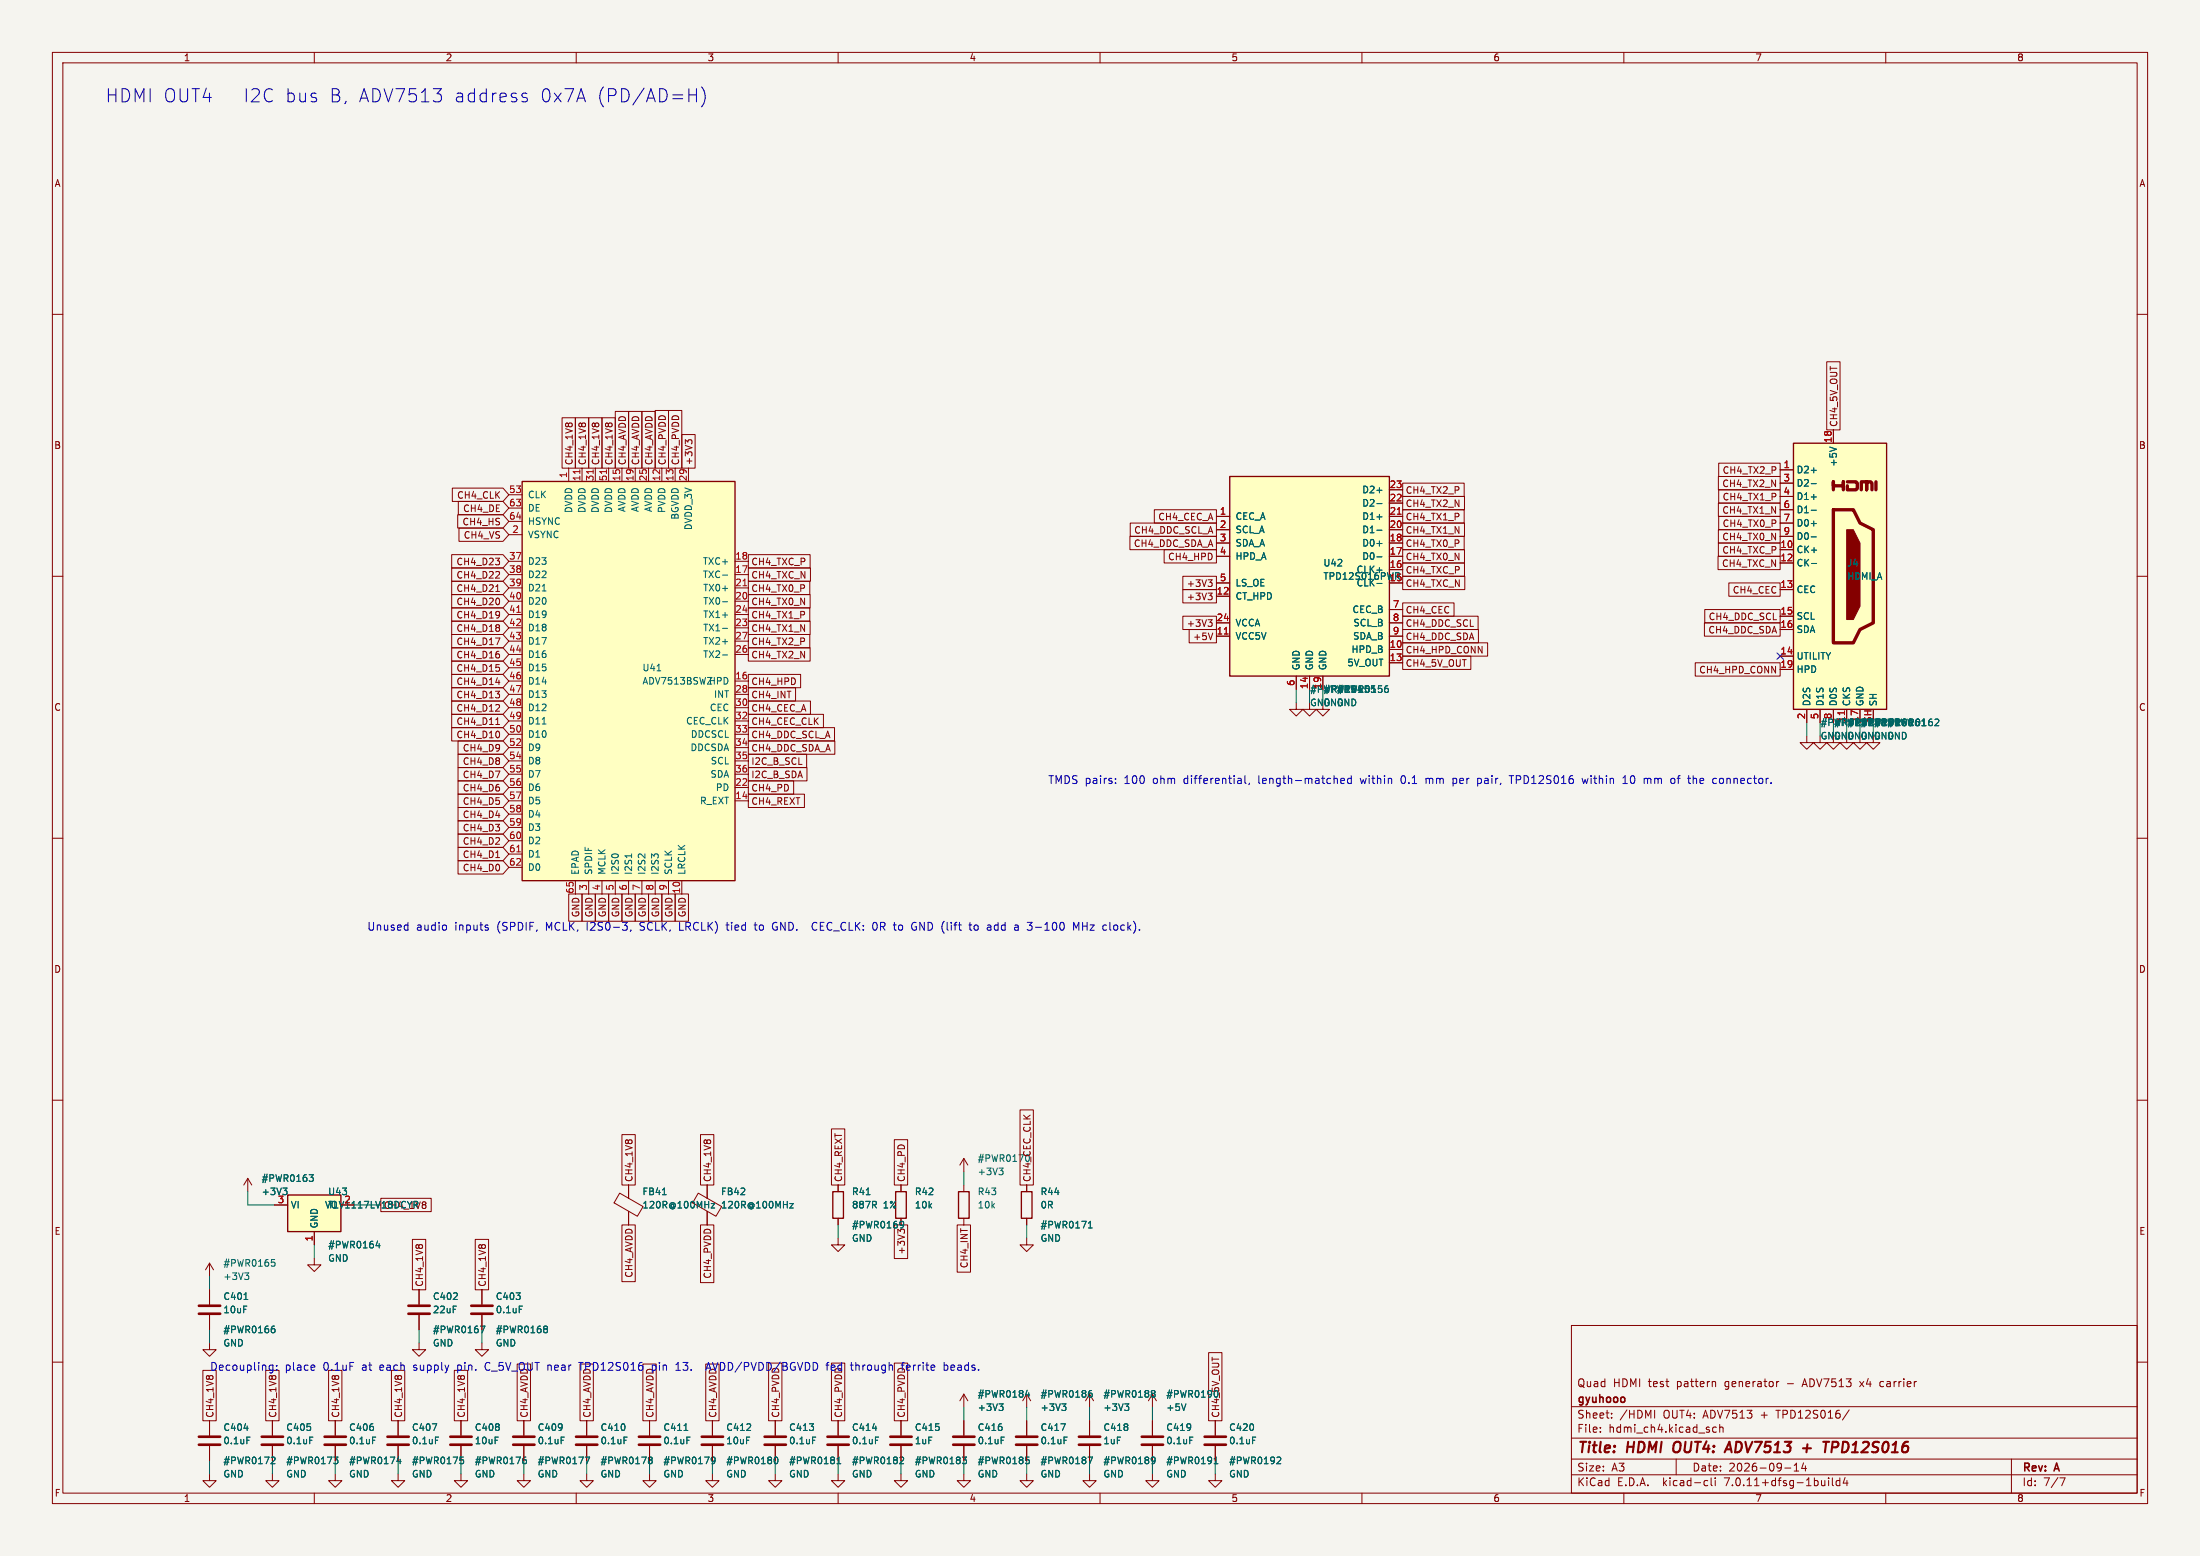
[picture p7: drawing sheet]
<svg xmlns="http://www.w3.org/2000/svg" width="420mm" height="297mm" viewBox="0 0 420 297" stroke-linecap="round" stroke-linejoin="round" font-family="sans-serif">
<path d="M0 0h420v297h-420z" fill="#f5f4ef" stroke="#f5f4ef" stroke-width=".19"/>
<g fill="none" stroke="#840000" stroke-width=".19">
<path d="M10 10h400v277h-400zM12 12h396v273h-396zM60 10v2M110 10v2M160 10v2M210 10v2M260 10v2M310 10v2M360 10v2M10 60h2M408 60h2M107.3 79.7h2.5v9.7h-2.5z"/>
<path d="M109.8 79.7h2.6v9.7h-2.6zM112.4 79.7h2.5v9.7h-2.5zM114.9 79.7h2.6v9.7h-2.6zM117.5 78.5h2.5v10.9h-2.5zM120 78.5h2.5v10.9h-2.5zM122.5 78.5h2.6v10.9h-2.6zM125.1 78.3h2.5v11.1h-2.5zM127.6 78.3h2.6v11.1h-2.6zM348.7 69.1h2.6v13h-2.6zM86.3 93.2h9.7l1.1 1.2-1.1 1.3h-9.7zM87.4 98.2h8.6l1.1 1.3-1.1 1.3h-8.6zM87.5 95.7h8.5l1.1 1.3-1.1 1.3h-8.5z"/>
<path d="M97.1 94.4h2.6M97.1 97h2.6M97.1 99.5h2.6M108.6 89.4v2.5M111.1 89.4v2.5M113.7 89.4v2.5M116.2 89.4v2.5M118.7 89.4v2.5M121.3 89.4v2.5M123.8 89.4v2.5M126.4 89.4v2.5M128.9 89.4v2.5"/>
<path d="M130.2 82.9h2.5v6.5h-2.5zM131.3 84.4l-.5-.5v.8M131.3 84.2l.3-.3h.3l.2 .3M131.4 89.4v2.5M215.8 99.8h16.4v2.6h-16.4zM220.4 97.3h11.8v2.5h-11.8zM232.2 98.6h2.6M265.2 98.6h2.6M265.2 96h2.6M265.2 93.5h2.6M267.8 92.2h11.7v2.6h-11.7zM267.8 94.8h11.8v2.5h-11.8z"/>
<path d="M267.8 97.3h11.7v2.5h-11.7zM267.8 99.8h11.8v2.6h-11.8zM328 90.9h11.8v2.6h-11.8zM328 96h11.8v2.6h-11.8zM328.1 93.5h11.7v2.5h-11.7zM328.1 98.6h11.7v2.5h-11.7zM328.1 88.4h11.7v2.6h-11.7zM339.8 89.7h2.6M339.8 92.2h2.6M339.8 94.8h2.6M339.8 97.3h2.6M339.8 99.8h2.6"/>
<path d="M350 82.1v2.5M10 110h2M86.2 118.6h9.8l1.1 1.2-1.1 1.3h-9.8zM86.2 116h9.8l1.1 1.3-1.1 1.3h-9.8zM86.2 105.9h9.8l1.1 1.2-1.1 1.3h-9.8zM86.2 108.4h9.8l1.1 1.3-1.1 1.3h-9.8zM86.2 110.9h9.8l1.1 1.3-1.1 1.3h-9.8zM86.2 113.5h9.8l1.1 1.3-1.1 1.2h-9.8zM87.6 100.8h8.4l1.1 1.3-1.1 1.2h-8.4zM94.6 106.5h.8l-.5 .5M94.6 110.4h.8M94.6 112.9h.8"/>
<path d="M95.3 107.1v.6M95.3 109.2v.4M95.3 114.4v.8M95.3 116.8v.9M95.3 119.4v.3M95.3 119.9v.5M95.4 117.2l-.1 .2M97.1 109.7h2.6M97.1 107.1h2.6M97.1 102.1h2.6M97.1 114.8h2.6M97.1 112.2h2.6"/>
<path d="M97.1 119.8h2.6M97.1 117.3h2.6M140.3 109.7h2.6M140.3 107.1h2.6M140.3 114.8h2.6M140.3 112.2h2.6M140.3 119.8h2.6M140.3 117.3h2.6M142.9 105.9h11.8v2.5h-11.8zM142.9 108.4h11.8v2.6h-11.8zM142.9 110.9h11.7v2.6h-11.7zM142.9 113.5h11.8v2.5h-11.8z"/>
<path d="M142.9 116h11.7v2.6h-11.7zM142.9 118.6h11.8v2.5h-11.8zM215.7 102.4h16.5v2.5h-16.5zM222.2 104.9h10v2.6h-10zM225.8 112.5h6.4v2.6h-6.4zM225.8 110h6.4v2.5h-6.4zM225.8 117.6h6.4v2.6h-6.4zM230.6 113.2h.8l-.4 .5M230.6 110.7h.8l-.4 .5M230.6 118.3h.8l-.4 .5M231.2 113.7l.2 .2v.3l-.2 .3M231.2 111.2l.2 .2v.3l-.2 .2"/>
<path d="M231.2 118.8l.2 .2v.3l-.2 .3M232.2 113.8h2.6M232.2 111.3h2.6M232.2 106.2h2.6M232.2 103.7h2.6M232.2 101.1h2.6M232.2 118.9h2.6M265.2 111.3h2.6M265.2 108.7h2.6M265.2 106.2h2.6M265.2 103.7h2.6M265.2 101.1h2.6"/>
<path d="M265.2 118.9h2.6M265.2 116.4h2.6M267.8 102.4h11.7v2.5h-11.7zM267.8 115.1h9.8v2.5h-9.8zM267.8 117.6h14.4v2.6h-14.4zM267.8 104.9h11.8v2.6h-11.8zM267.8 107.5h11.8v2.5h-11.8zM267.8 110h11.8v2.5h-11.8zM325.4 118.9h14.4v2.5h-14.4zM325.4 116.3h14.4v2.6h-14.4zM328 106.2h11.8v2.5h-11.8zM328 101.1h11.8v2.6h-11.8z"/>
<path d="M328 103.6h11.8v2.6h-11.8zM330 111.3h9.8v2.5h-9.8zM339.8 104.9h2.6M339.8 107.5h2.6M339.8 112.5h2.6M339.8 117.6h2.6M339.8 102.4h2.6M408 110h2M86.2 133.8h9.8l1.1 1.3-1.1 1.3h-9.8zM86.2 121.1h9.8l1.1 1.3-1.1 1.3h-9.8zM86.2 131.3h9.8l1.1 1.2-1.1 1.3h-9.8zM86.2 128.7h9.8l1.1 1.3-1.1 1.3h-9.8z"/>
<path d="M86.2 138.9h9.8l1.1 1.3-1.1 1.2h-9.8zM86.2 126.2h9.8l1.1 1.3-1.1 1.2h-9.8zM86.2 136.3h9.8l1.1 1.3-1.1 1.3h-9.8zM86.2 123.6h9.8l1.1 1.3-1.1 1.3h-9.8zM94.6 135.8h.8M94.6 121.8h.8l-.5 1.3M94.6 131.9h.8l-.5 .5M94.6 130.2h.8M94.6 138.3h.8M95.3 134.6v.4M95.3 124.9v.6M95.3 127.5v.5"/>
<path d="M95.3 132.5v.6M95.3 139.8v.8M97.1 130h2.6M97.1 124.9h2.6M97.1 122.4h2.6M97.1 132.5h2.6M97.1 135.1h2.6M97.1 137.6h2.6M97.1 127.5h2.6M140.3 130h2.6M140.3 124.9h2.6M140.3 122.4h2.6"/>
<path d="M140.3 132.5h2.6M140.3 135.1h2.6M140.3 137.6h2.6M142.9 121.1h11.7v2.6h-11.7zM142.9 123.6h11.8v2.6h-11.8zM142.9 128.7h9.9v2.6h-9.9zM142.9 131.3h9v2.5h-9zM142.9 133.8h11.8v2.6h-11.8zM142.9 136.3h14.3v2.6h-14.3zM142.9 138.9h16.4v2.5h-16.4zM227 120.2h5.2v2.5h-5.2zM231.5 120.8l-.4 1.3"/>
<path d="M232.2 121.4h2.6M247.5 134.1v1.3h1.2l-1.2 1.3-1.3-1.3h1.3M247.5 129.1v2.5M250 134.1v1.3h1.3l-1.3 1.3-1.3-1.3h1.3M250 129.1v2.5M252.5 134.1v1.3h1.3l-1.3 1.3-1.2-1.3h1.2M252.5 129.1v2.5M265.2 124h2.6M265.2 121.4h2.6M265.2 126.5h2.6M267.8 120.2h14.4v2.5h-14.4zM267.8 122.7h16.2v2.5h-16.2z"/>
<path d="M267.8 125.2h13v2.6h-13zM323.6 126.5h16.2v2.6h-16.2zM339.8 125.2h2.6M339.8 120.2h2.6M339.8 127.8h2.6M344.9 135.4v2.5M347.5 135.4v2.5M350 135.4v2.5M352.5 135.4v2.5M355.1 135.4v2.5M10 160h2M87.4 141.4h8.6l1.1 1.3-1.1 1.3h-8.6z"/>
<path d="M87.4 144h8.6l1.1 1.2-1.1 1.3h-8.6zM87.4 146.5h8.6l1.1 1.3-1.1 1.3h-8.6zM87.4 149h8.6l1.1 1.3-1.1 1.3h-8.6zM87.4 151.6h8.6l1.1 1.3-1.1 1.2h-8.6zM87.4 154.1h8.6l1.1 1.3-1.1 1.3h-8.6zM87.4 156.7h8.6l1.1 1.2-1.1 1.3h-8.6zM87.4 159.2h8.6l1.1 1.3-1.1 1.3h-8.6zM97.1 152.9h2.6M97.1 150.3h2.6M97.1 140.2h2.6M97.1 142.7h2.6M97.1 145.2h2.6"/>
<path d="M97.1 147.8h2.6M97.1 155.4h2.6M97.1 157.9h2.6M140.3 152.9h2.6M140.3 150.3h2.6M140.3 140.2h2.6M140.3 142.7h2.6M140.3 145.2h2.6M140.3 147.8h2.6M142.9 141.4h16.5v2.6h-16.5zM142.9 144h11.1v2.5h-11.1zM142.9 146.5h11.2v2.6h-11.2z"/>
<path d="M142.9 149h8.6v2.6h-8.6zM142.9 151.6h10.7v2.5h-10.7zM344.9 140.5v1.3h1.3l-1.3 1.2-1.3-1.2h1.3M347.5 140.5v1.3h1.2l-1.2 1.2-1.3-1.2h1.3M350 140.5v1.3h1.3l-1.3 1.2-1.3-1.2h1.3M352.5 140.5v1.3h1.3l-1.3 1.2-1.2-1.2h1.2M355.1 140.5v1.3h1.2l-1.2 1.2-1.3-1.2h1.3M357.6 140.5v1.3h1.3l-1.3 1.2-1.3-1.2h1.3M408 160h2M87.4 161.7h8.6l1.1 1.3-1.1 1.3h-8.6zM87.4 164.3h8.6l1.1 1.3-1.1 1.2h-8.6zM94.6 163.7h.8"/>
<path d="M97.1 160.5h2.6M97.1 163h2.6M97.1 165.6h2.6M108.6 170.6h2.5v5.2h-2.5zM109.8 168.1v2.5M111.1 170.6h2.6v5.2h-2.6zM112.4 168.1v2.5M113.6 170.6h2.6v5.2h-2.6zM114.9 168.1v2.5M116.2 170.6h2.5v5.2h-2.5zM117.5 168.1v2.5M118.7 170.6h2.6v5.2h-2.6z"/>
<path d="M120 168.1v2.5M121.3 170.6h2.5v5.2h-2.5zM122.5 168.1v2.5M123.8 170.6h2.6v5.2h-2.6zM125.1 168.1v2.5M126.3 170.6h2.6v5.2h-2.6zM127.6 168.1v2.5M128.9 170.6h2.5v5.2h-2.5zM130.2 168.1v2.5M10 210h2M118.7 216.6h2.6v9.6h-2.6zM133.7 216.6h2.6v9.6h-2.6z"/>
<path d="M158.7 215.5h2.6v10.7h-2.6zM170.7 217.5h2.6v8.7h-2.6zM194.7 211.9h2.6v14.3h-2.6zM408 210h2M47.3 224.9l-.8 1.3M47.3 224.9v2.6M47.3 224.9l.8 1.3M52.4 230h2.5M60 235.1v2.5M72.7 228.7h9.6v2.6h-9.6zM78.7 236.6h2.6v9.6h-2.6zM90.7 236.6h2.6v9.6h-2.6z"/>
<path d="M118.3 227.7l4.5 2.6-1.1 1.9-4.5-2.6zM118.7 233.8h2.6v10.8h-2.6zM120 226.2v2.5M120 231.2v2.6M133.3 227.7l4.5 2.6-1.1 1.9-4.5-2.6zM133.7 233.8h2.6v11h-2.6zM135 226.2v2.5M135 231.3v2.5M160 236.4v1.2h1.3l-1.3 1.3-1.3-1.3h1.3M160 226.2v1.3M160 232.5v1.3M170.7 233.8h2.6v6.4h-2.6z"/>
<path d="M171.4 234.6v.8M172 226.2v1.3M172 232.5v1.3M172.1 234.6h.3l.3 .3M182.7 233.8h2.6v9h-2.6zM184 221.1v2.6M184 226.2v1.3M184 232.5v1.3M184 221.1l-.8 1.3M184 221.1l.8 1.3M196 236.4v1.2h1.3l-1.3 1.3-1.3-1.3h1.3M196 226.2v1.3"/>
<path d="M196 232.5v1.3M10 260h2M40 256.4v1.2h1.3l-1.3 1.3-1.3-1.3h1.3M40 241.1v2.6M40 246.2v2.8M40 251v2.8M40 241.1l-.8 1.3M40 241.1l.8 1.3M60 240.2v1.2h1.3l-1.3 1.3-1.3-1.3h1.3M80 256.4v1.2h1.3l-1.3 1.3-1.3-1.3h1.3M80 246.2v2.8M80 251v2.8"/>
<path d="M92 256.4v1.2h1.3l-1.3 1.3-1.3-1.3h1.3M92 246.2v2.8M92 251v2.8M230.7 258.2h2.6v13h-2.6zM300 253h108v32h-108zM408 260h2M38.7 261.6h2.6v9.6h-2.6zM40 271.2v2.8M40 276v2.8M50.7 261.6h2.6v9.6h-2.6zM52 271.2v2.8M52 276v2.8"/>
<path d="M62.7 261.6h2.6v9.6h-2.6zM64 271.2v2.8M64 276v2.8M74.7 261.6h2.6v9.6h-2.6zM76 271.2v2.8M76 276v2.8M86.7 261.6h2.6v9.6h-2.6zM88 271.2v2.8M88 276v2.8M98.7 260.4h2.6v10.8h-2.6zM100 271.2v2.8M100 276v2.8"/>
<path d="M110.7 260.4h2.6v10.8h-2.6zM112 271.2v2.8M112 276v2.8M122.7 260.4h2.6v10.8h-2.6zM124 271.2v2.8M124 276v2.8M134.7 260.4h2.6v10.8h-2.6zM136 271.2v2.8M136 276v2.8M146.7 260.2h2.6v11h-2.6zM148 271.2v2.8M148 276v2.8"/>
<path d="M158.7 260.2h2.6v11h-2.6zM160 271.2v2.8M160 276v2.8M170.7 260.2h2.6v11h-2.6zM172 271.2v2.8M172 276v2.8M184 266.1v2.5M184 271.2v2.8M184 276v2.8M184 266.1l-.8 1.3M184 266.1l.8 1.3M196 271.2v2.8"/>
<path d="M196 276v2.8M196.8 267.4l-.8-1.3v2.5M208 271.2v2.8M208 276v2.8M208.8 267.4l-.8-1.3v2.5M220 271.2v2.8M220 276v2.8M220.8 267.4l-.8-1.3v2.5M232 271.2v2.8M232 276v2.8M300 278.5h108M300 274.5h108"/>
<path d="M300 268.5h108M305.5 273.2v.2M305.5 272.5v.1M307.7 270.5v.2M307.7 269.8v.1M315.9 269.2v1.5M320 278.5v3M327.3 263.7l.2 .2v.8M327.7 272.5l-.5-.1-.3 .3 .2 .6h.6M328.3 272.5l.2-.1 .4 .1v.9M328.3 271.9v1.5M339.6 263.7l-.3 .1-.1 .2"/>
<path d="M342.5 279.7l.4-.4v1.5M344.3 279.2l-.4 1.1h1M344.7 279.8v1M353 269.1l-1.3 1.9M355 263.7l.8 1M355.8 263.7l-.8 1M359.2 263.7l-.3 .3v.4l.3 .3M384 278.5v6.5M40 281.4v1.2h1.3l-1.3 1.3-1.3-1.3h1.3M52 281.4v1.2h1.3l-1.3 1.3-1.3-1.3h1.3M60 285v2M64 281.4v1.2h1.3l-1.3 1.3-1.3-1.3h1.3"/>
<path d="M76 281.4v1.2h1.3l-1.3 1.3-1.3-1.3h1.3M88 281.4v1.2h1.3l-1.3 1.3-1.3-1.3h1.3M100 281.4v1.2h1.3l-1.3 1.3-1.3-1.3h1.3M110 285v2M112 281.4v1.2h1.3l-1.3 1.3-1.3-1.3h1.3M124 281.4v1.2h1.3l-1.3 1.3-1.3-1.3h1.3M136 281.4v1.2h1.3l-1.3 1.3-1.3-1.3h1.3M148 281.4v1.2h1.3l-1.3 1.3-1.3-1.3h1.3M160 281.4v1.2h1.3l-1.3 1.3-1.3-1.3h1.3M160 285v2M172 281.4v1.2h1.3l-1.3 1.3-1.3-1.3h1.3M184 281.4v1.2h1.3l-1.3 1.3-1.3-1.3h1.3"/>
<path d="M196 281.4v1.2h1.3l-1.3 1.3-1.3-1.3h1.3M208 281.4v1.2h1.3l-1.3 1.3-1.3-1.3h1.3M210 285v2M220 281.4v1.2h1.3l-1.3 1.3-1.3-1.3h1.3M232 281.4v1.2h1.3l-1.3 1.3-1.3-1.3h1.3M260 285v2M300 281.5h108M310 285v2M325.6 282.6l.4 .1M326 283.5l-.4 .1M326.7 282.1v1.3l.2 .2M327.4 282.1v.1"/>
<path d="M327.4 282.6v1M340.7 280.2h1.2M342.5 280.8h.9M349.1 282.1v.1M349.1 282.6v1M349.8 282.1v1.3l.2 .2M351.2 282.7l-.4-.1-.3 .3 .2 .6h.5M351.2 282.1v1.5M352.2 282l-.3 1.1h.9M352.6 282.6v1M360 285v2M393.2 282.1h1l-.6 1.5"/>
</g>
<path d="M319.6 275.5a1.49 1.49 0 0 0 0 1.6M329.2 277.2l1-2 .4 2M329.5 276.6h1M344.2 276.4h1.5M345 275.7l-.1 1.5M348.1 275.2h1.1M348.6 275.2l-.2 2M350.8 275.3l-.9-.1-.3 2M350.8 276.1l-.3 .2h-.8" fill="none" stroke="#840000" stroke-width=".4"/>
<g fill="none" stroke="#006464" stroke-width=".19">
<path d="M262.9 98.7h.9M262.9 96.1h.9M262.9 93.6h.9M345.8 89.8h.9M345.8 92.3h.9M345.8 94.9h.9M345.8 97.4h.9M345.8 99.9h.9M349.3 85.3l1.3 .5M103.5 112.8h.7M137.9 109.8h1M137.9 114.9h1"/>
<path d="M137.9 119.9h1M262.9 106.3h.9M262.9 103.7h.9M262.9 101.2h.9M345.8 102.5h.9M345.8 107.6h1M103.5 138.2h.7M125.4 128h.8M137.9 125h1M264.6 131.4h.2l.2 .2v.4l-.4 .2M264.9 130.9l-.3 .1M369.6 137.2l.4 .1 .1 .3-.8 .9h.8"/>
<path d="M120.6 163v.7M54 226.8h.8l-.4 .5M54.5 227.3l.3 .2v.3l-.3 .2M59 224.2h.8l-.4 .5 .3 .1 .1 .5-.2 .2h-.4M71.8 237.8h.8M72.4 237.4v.8M126.5 228h.7M135.8 229.7h.6l-.6 .9h.6M150.8 229.7h.6l-.6 .9h.6M165.4 228h.7M172 233.1l.4 .1 .1 .2a.84 .84 0 0 1-.4 1h-.2M172.5 233.7l-.2 .2h-.3"/>
<path d="M190.7 223h.8l-.4 .4M191.2 223.4l.3 .3v.3l-.3 .2M207.8 234.4h.7M207.8 233.5l.3-.4v1.3M46.6 248h.7M46.7 243h.8l-.4 .4M47.2 243.4l.3 .3v.3l-.3 .2M51.8 240.4h.6M52 240.9h.3l.2 .2-.1 .5-.4 .1M52 253.6l.4 .1 .1 .1-.1 .5-.4 .1M52.4 253.1l-.4 .1M91.7 253.1h.9l-.6 1.3"/>
<path d="M99.1 249.3h.6M104 253.1h.3l.2 .3-.2 .3M104 253.7h.3M104.3 253.7l.2 .2v.2l-.1 .2-.4 .1M46.6 272.6h.8M47.1 274.3h.6M52 278.1l.4 .1 .1 .3-.8 .9h.8M59.1 274.3h.6M63.7 278.1h.8l-.4 .5 .3 .1 .1 .4-.2 .3h-.4M71.1 274.3h.6M75.8 279h.8M76.4 278.5v.9"/>
<path d="M82.5 271.8h.9l-.6 1.2M83.1 274.3h.6M87.8 278.1h.6M88 278.6h.3l.2 .2-.1 .5-.4 .1M100 278.6h.3l.2 .2-.1 .5-.4 .1M100.4 278.1l-.4 .1M107.1 274.3h.6M111.7 278.1h.9l-.6 1.3M119.1 274.3h.6M124 278.1h.3l.2 .3-.2 .3M124 278.7h.3M124.3 278.7l.1 .1 .1 .3-.1 .2-.4 .1"/>
<path d="M130.6 273h.7M131.1 274.3h.6M136 278.1h.3l.2 .3a.84 .84 0 0 1-.4 1h-.2M136.5 278.7l-.2 .2h-.3M148.1 278.1a.68 .68 0 0 1 .4 .7 .68 .68 0 0 1-.4 .6M155.1 274.3h.6M159.8 279.4h.7M159.8 278.5l.3-.4v1.3M166.6 272.6h.8M167.1 274.3h.6M172 278.1l.4 .1 .1 .3-.8 .9h.8M183.7 278.1h.8l-.4 .5 .3 .1 .1 .4-.2 .3h-.4"/>
<path d="M190.7 268h.8l-.4 .4M191.1 274.3h.6M191.2 268.4l.3 .3v.3l-.3 .2M195.8 266.3h.8M195.8 278.1h.6M196 278.6h.3l.2 .2-.1 .5-.4 .1M196.4 265.8v.9M202.5 271.8h.9l-.6 1.2M202.7 268h.8l-.4 .4M203.1 274.3h.6M203.2 268.4l.3 .3v.3l-.3 .2M207.7 278.1h.9l-.6 1.3"/>
<path d="M208 265.9h.3l.2 .2-.1 .5-.4 .1M208.4 265.4l-.4 .1M214.7 268h.8l-.4 .4M215.2 268.4l.3 .3v.3l-.3 .2M220 278.1h.3l.2 .3a.84 .84 0 0 1-.4 1h-.2M220 265.4h.3l.2 .3-.2 .3M220 266h.3M220.3 266l.1 .1 .1 .3-.1 .2-.4 .1M220.5 278.7l-.2 .2h-.3M226.4 268l-.4 1.2M227.1 274.3h.6M231.8 279.4h.7"/>
<path d="M231.8 278.5l.3-.4v1.3M239.1 274.3h.6M244 278.1l.4 .1 .1 .3-.8 .9h.8"/>
</g>
<g fill="none" stroke="#840000" stroke-width=".51">
<path d="M38 250.8h4M38 249.2h4M78 250.8h4M78 249.2h4M90 250.8h4M90 249.2h4M38 275.8h4M38 274.2h4M50 275.8h4M50 274.2h4M62 275.8h4M62 274.2h4"/>
<path d="M74 275.8h4M74 274.2h4M86 275.8h4M86 274.2h4M98 275.8h4M98 274.2h4M110 275.8h4M110 274.2h4M122 275.8h4M122 274.2h4M134 275.8h4M134 274.2h4"/>
<path d="M146 275.8h4M146 274.2h4M158 275.8h4M158 274.2h4M170 275.8h4M170 274.2h4M182 275.8h4M182 274.2h4M194 275.8h4M194 274.2h4M206 275.8h4M206 274.2h4"/>
<path d="M218 275.8h4M218 274.2h4M230 275.8h4M230 274.2h4"/>
</g>
<path d="M99.7 91.9h40.6v76.2h-40.6zM234.8 91h30.4v38.1h-30.4zM342.4 84.6h17.8v50.8h-17.8zM54.9 228.1h10.2v7h-10.2zM159 227.5h2v5h-2zM171 227.5h2v5h-2zM183 227.5h2v5h-2zM195 227.5h2v5h-2z" fill="none" stroke="#840000" stroke-width=".25"/>
<g fill="#ffffc2" stroke="#ffffc2" stroke-width=".19">
<path d="M342.4 84.6h17.8v50.8h-17.8z"/>
<path d="M54.9 228.1h10.2v7h-10.2z"/>
<path d="M99.7 91.9h40.6v76.2h-40.6z"/>
<path d="M234.8 91h30.4v38.1h-30.4z"/>
</g>
<path d="M350 93.5v-1.5v.7h1.9v-.7v1.5M350 97.3h3.8l1.3 2.5 2.5 1.3v17.8l-2.5 1.3-1.3 2.5h-3.8zM352.7 92h1.6l.3 .2v1l-.3 .3h-1.6v-.8M355.3 93.5v-1.5h1v1.5v-1.5h.8l.3 .2v1.3M358.1 92v1.5" fill="none" stroke="#840000" stroke-width=".63"/>
<path d="M352.5 101.1h1.3l1.3 2.6v12l-1.3 2.6h-1.3z" fill="#840000" stroke="#840000" stroke-width=".19"/>
<path d="M110.7 89.7v.7M113.2 89.7v.7M115.8 89.7v.7M266.8 98.2h.7M98.7 116.9h.7M141.8 111.8h.8M233.7 121h.8M352.1 135.7v.7M98.7 162.6h.7" fill="none" stroke="#a90000" stroke-width=".19"/>
<g fill="none" stroke="#0000c2" stroke-width=".19">
<path d="M82.7 16.9h1.6l-.9 1M84 18l.3 .4v.6l-.3 .3M99.6 18.2l.1 .3 .6 .1 .4 .4-.1 .3-.3 .1-.7-.1M100.6 17.9l-.6-.1-.4 .3M110.9 16.9l.9 2.5M131.5 18.1h1.5M133 16.9v2.5M133.9 16.6a2.87 2.87 0 0 1 0 3.8M213 149.4v.2M213 148.6v.2M237.7 148.1v1.2l.2 .3M238.5 149.5l-.1 .3"/>
<path d="M256 149.1l.7-.2-.1-.3h-.4l-.2 .2v.7h.6M258 148.6h-.5l-.3 .2 .2 .7h.6M258 148.1v1.5M267.5 148.3v1M272.2 148.6v1M272.5 148.6l-.3 .1M277.4 149.5l.4 .1M277.4 148.6v1.5M277.8 148.6h-.4M282.1 149.5h.6M282.1 148.6h.6M282.1 148.6v1.5"/>
<path d="M288.1 148.1h.9M288.5 148.1v1.5M302 148.6l.3 1 .3-.8 .3 .8 .3-1M309.8 149.6h.9M309.8 148.5l.4-.4v1.5M314.3 148.6l.2 .2M314.5 148.8v.8M315.1 148.6h-.4l-.2 .2M319.7 148.7v.7M320.2 148.6h.5M323.3 148.6h.5M328.7 148.6h-.3l-.2 .2 .1 .6 .4 .2"/>
<path d="M77.7 176.6h.2M77.9 176.1v1.5M77.9 177.5l-.2 .1M85.2 176.7v.7M93 177.1l.2 .2-.2 .3M93 176.6h.2M118.8 176.1h.9l-.5 .5M119.7 176.8v.6M120.5 177.5l-.2 .3M129.7 176.1v1.5h.8M138.6 176.6h.6M138.8 176.1v1.2l.2 .3"/>
<path d="M144 176.6h.5M144.2 176.1v1.2l.3 .3M147.5 177.2l.2 .3 .4 .1M148.2 176.1a.53 .53 0 0 0-.7 .3M156 176.2a.6 .6 0 0 0-.8 0 .6 .6 0 0 0-.2 .7 .56 .56 0 0 0 .3 .6 .56 .56 0 0 0 .7-.1M167.2 176.1l.3 .5-.3 .9M171.5 177.3l.3 .3M171.8 176.6l-.3 .2M174.7 176.9h.3l-.1 .6M185 176.6h.5M185.2 177.5l.3 .1M186.7 176.8l-.2-.2h-.4l-.1 .2 .1 .7 .4 .1 .2-.3"/>
<path d="M190.4 176.6h-.4l-.2 .2 .1 .6 .5 .2M197.7 177h1.1M205 177.6v-1.5l.5 1 .5-1v1.5M206.7 176.1v1.5M206.7 176.8h.8M212.7 177.5l.4 .1M213.1 176.6h-.4M51.5 261.5h.6M51.5 260.6h.6M52.1 260.6v1.2l-.3 .3-.3-.1M52.8 261.4v.2M52.8 260.6v.2"/>
<path d="M59.9 260.6l.2 .3-.7 .2M60 261.5l-.1 .1M92.7 260.3l-.1 .4 .1 .6M110.5 260.1h.8M110.9 260.1v1.5M124.5 260.6h.6M124.5 260.6v1.5M129 261.6h.9M129 260.5l.5-.4v1.5M134.7 261.6l.5-1.5 .5 1.5M134.9 261.1h.7M157.7 260.6h.5"/>
<path d="M158.2 260.1l-.3 .2v1.3M159.2 260.6h-.3l-.2 .2v.7l.5 .1M159.4 260.9l-.7 .2M163.4 260.1v1.5M163.8 260.6l-.4 .1M172 260.6h.6M172.6 260.1l-.4 .2v1.3M173.7 260.6h-.5l-.2 .2M180.2 260.6h.5l.3 .2-.2 .7h-.6M182 260.6h-.3l-.2 .2 .1 .7 .4 .1M182.2 260.9l-.7 .2"/>
</g>
<g fill="none" stroke="#009600" stroke-width=".19">
<path d="M247.5 131.6v2.5M250 131.6v2.5M252.5 131.6v2.5M344.9 137.9v2.6M347.5 137.9v2.6M350 137.9v2.6M352.5 137.9v2.6M355.1 137.9v2.6M357.6 137.9v2.6M47.3 227.5v2.5h5.1M60 237.6v2.6M67.6 230h5.1"/>
<path d="M160 233.8v2.6M184 223.7v2.5M196 233.8v2.6M40 243.7v2.5M40 253.8v2.6M80 253.8v2.6M92 253.8v2.6M40 278.8v2.6M52 278.8v2.6M64 278.8v2.6M76 278.8v2.6M88 278.8v2.6"/>
<path d="M100 278.8v2.6M112 278.8v2.6M124 278.8v2.6M136 278.8v2.6M148 278.8v2.6M160 278.8v2.6M172 278.8v2.6M184 268.6v2.6M184 278.8v2.6M196 268.6v2.6M196 278.8v2.6M208 268.6v2.6"/>
<path d="M208 278.8v2.6M220 268.6v2.6M220 278.8v2.6M232 278.8v2.6"/>
</g>
<path d="M339.2 124.6l1.2 1.2M340.4 124.6l-1.2 1.2" fill="none" stroke="#000084" stroke-width=".19"/>
<g font-size="3.5" fill="#0000c2">
<text x="20" y="19.8">HDMI OUT4</text>
<text x="46.1" y="19.8">I2C</text>
<text x="54.1" y="19.8">bus</text>
<text x="62.5" y="19.8">B, ADV7513</text>
<text x="86.2" y="19.8">address</text>
<text x="102.6" y="19.8">0x7A</text>
<text x="113.4" y="19.8">(PD/AD=H)</text>
</g>
<g font-size="2.8" fill="#840000">
<text x="301" y="277.9">Title:</text>
<text x="310.6" y="277.9">HDMI</text>
<text x="320.3" y="277.9">OUT4:</text>
<text x="331.2" y="277.9">ADV7513</text>
<text x="351.4" y="277.9">TPD12S016</text>
</g>
<g font-size="2.1" fill="#0000c2">
<text x="200" y="149.8">TMDS pairs:</text>
<text x="214.7" y="149.8">100</text>
<text x="220.3" y="149.8">ohm</text>
<text x="226.3" y="149.8">differential,</text>
<text x="240.6" y="149.8">length-matched</text>
<text x="260.3" y="149.8">within</text>
<text x="268.2" y="149.8">0.1</text>
<text x="273" y="149.8">mm</text>
<text x="278.3" y="149.8">per</text>
<text x="283.2" y="149.8">pair,</text>
<text x="289.6" y="149.8">TPD12S016</text>
<text x="303.6" y="149.8">within</text>
<text x="311.5" y="149.8">10</text>
<text x="315.6" y="149.8">mm</text>
<text x="320.9" y="149.8">of</text>
<text x="324.4" y="149.8">the</text>
<text x="329.2" y="149.8">connector.</text>
<text x="70" y="177.7">Unused</text>
<text x="79.4" y="177.7">audio</text>
<text x="86.9" y="177.7">inputs</text>
<text x="95" y="177.7">(SPDIF,</text>
<text x="104.5" y="177.7">MCLK,</text>
<text x="112.4" y="177.7">I2S0-3,</text>
<text x="122.7" y="177.7">SCLK,</text>
<text x="130.4" y="177.7">LRCLK)</text>
<text x="139.6" y="177.7">tied</text>
<text x="145.1" y="177.7">to</text>
<text x="148.6" y="177.7">GND.</text>
<text x="156.5" y="177.7">CEC_CLK:</text>
<text x="168.3" y="177.7">0R</text>
<text x="172.5" y="177.7">to</text>
<text x="176" y="177.7">GND (lift</text>
<text x="187.4" y="177.7">to</text>
<text x="190.9" y="177.7">add</text>
<text x="196.3" y="177.7">a</text>
<text x="198.9" y="177.7">3-100</text>
<text x="207.8" y="177.7">MHz</text>
<text x="213.6" y="177.7">clock).</text>
<text x="40" y="261.8">Decoupling:</text>
<text x="54.4" y="261.8">place</text>
<text x="61.7" y="261.8">0.1uF</text>
<text x="69.3" y="261.8">at</text>
<text x="72.8" y="261.8">each</text>
<text x="79.4" y="261.8">supply</text>
<text x="87.9" y="261.8">pin.</text>
<text x="93.3" y="261.8">C_5V_OUT near</text>
<text x="111.6" y="261.8">TPD12S016</text>
<text x="125.6" y="261.8">pin</text>
<text x="130.4" y="261.8">13.</text>
<text x="136.5" y="261.8">AVDD/PVDD/BGVDD</text>
<text x="159.6" y="261.8">fed</text>
<text x="164.4" y="261.8">through</text>
<text x="174.3" y="261.8">ferrite</text>
<text x="182.5" y="261.8">beads.</text>
</g>
<g font-size="2.1" fill="#840000">
<text x="301" y="268.2">gyuhooo</text>
<text x="301" y="265">Quad</text>
<text x="307.9" y="265">HDMI test</text>
<text x="320.2" y="265">pattern</text>
<text x="329.5" y="265">generator</text>
<text x="341.6" y="265">-</text>
<text x="344.7" y="265">ADV7513</text>
<text x="355.8" y="265">x4</text>
<text x="359.7" y="265">carrier</text>
<text x="301" y="273.7">File:</text>
<text x="301" y="271">Sheet:</text>
<text x="307.1" y="273.7">hdmi_ch4.kicad_sch</text>
<text x="309.2" y="271">/HDMI</text>
<text x="317.6" y="271">OUT4:</text>
<text x="325.3" y="271">ADV7513</text>
<text x="336.4" y="271">+</text>
<text x="339.6" y="271">TPD12S016/</text>
<text x="301" y="281.1">Size:</text>
<text x="307.6" y="281.1">A3</text>
<text x="323" y="281.1">Date:</text>
<text x="330" y="281.1">2026-09-14</text>
<text x="386" y="281.3">Rev:</text>
<text x="392.4" y="281.3">A</text>
<text x="301" y="283.9">KiCad</text>
<text x="308.7" y="283.9">E.D.A.</text>
<text x="317.6" y="283.9">kicad-cli</text>
<text x="329.5" y="283.9">7.0.11+dfsg-1build4</text>
<text x="386" y="283.9">Id:</text>
<text x="390.1" y="283.9">7/7</text>
</g>
<g font-size="1.8" fill="#840000">
<text x="35" y="11.9">1</text>
<text x="85" y="11.9">2</text>
<text x="135" y="11.9">3</text>
<text x="185" y="11.9">4</text>
<text x="235" y="11.9">5</text>
<text x="285" y="11.9">6</text>
<text x="335" y="11.9">7</text>
<text x="385" y="11.9">8</text>
<text x="10.3" y="35.9">A</text>
<text x="408.3" y="35.9">A</text>
<text x="351" y="81.6" transform="rotate(-90 351 81.6)">CH4_5V_OUT</text>
<text x="10.3" y="85.9">B</text>
<text x="109.5" y="88.9" transform="rotate(-90 109.5 88.9)">CH4_1V8</text>
<text x="112.1" y="88.9" transform="rotate(-90 112.1 88.9)">CH4_1V8</text>
<text x="114.6" y="88.9" transform="rotate(-90 114.6 88.9)">CH4_1V8</text>
<text x="117.1" y="88.9" transform="rotate(-90 117.1 88.9)">CH4_1V8</text>
<text x="119.7" y="88.9" transform="rotate(-90 119.7 88.9)">CH4_AVDD</text>
<text x="122.2" y="88.9" transform="rotate(-90 122.2 88.9)">CH4_AVDD</text>
<text x="124.8" y="88.9" transform="rotate(-90 124.8 88.9)">CH4_AVDD</text>
<text x="127.3" y="88.9" transform="rotate(-90 127.3 88.9)">CH4_PVDD</text>
<text x="129.8" y="88.9" transform="rotate(-90 129.8 88.9)">CH4_PVDD</text>
<text x="132.4" y="88.9" transform="rotate(-90 132.4 88.9)">+3V3</text>
<text x="408.2" y="85.9">B</text>
<text x="87.2" y="95.4">CH4_CLK</text>
<text x="268.3" y="94.4">CH4_TX2_P</text>
<text x="328.7" y="93.2">CH4_TX2_N</text>
<text x="328.8" y="95.7">CH4_TX1_P</text>
<text x="328.8" y="90.6">CH4_TX2_P</text>
<text x="88.2" y="100.5">CH4_HS</text>
<text x="88.3" y="97.9">CH4_DE</text>
<text x="221" y="99.5">CH4_CEC_A</text>
<text x="268.3" y="97">CH4_TX2_N</text>
<text x="268.3" y="99.5">CH4_TX1_P</text>
<text x="328.7" y="98.3">CH4_TX1_N</text>
<text x="328.8" y="100.8">CH4_TX0_P</text>
<text x="88.4" y="103">CH4_VS</text>
<text x="216.4" y="104.6">CH4_DDC_SDA_A</text>
<text x="216.4" y="102.1">CH4_DDC_SCL_A</text>
<text x="222.9" y="107.1">CH4_HPD</text>
<text x="268.3" y="102.1">CH4_TX1_N</text>
<text x="268.3" y="104.6">CH4_TX0_P</text>
<text x="268.3" y="107.1">CH4_TX0_N</text>
<text x="328.7" y="103.3">CH4_TX0_N</text>
<text x="328.7" y="105.9">CH4_TXC_P</text>
<text x="87" y="108.1">CH4_D23</text>
<text x="87" y="110.6">CH4_D22</text>
<text x="87" y="113.2">CH4_D21</text>
<text x="143.3" y="108.1">CH4_TXC_P</text>
<text x="143.3" y="110.6">CH4_TXC_N</text>
<text x="143.3" y="113.2">CH4_TX0_P</text>
<text x="226.5" y="112.2">+3V3</text>
<text x="268.3" y="109.7">CH4_TXC_P</text>
<text x="268.3" y="112.2">CH4_TXC_N</text>
<text x="328.6" y="108.4">CH4_TXC_N</text>
<text x="330.7" y="113.5">CH4_CEC</text>
<text x="87" y="118.3">CH4_D19</text>
<text x="87" y="115.7">CH4_D20</text>
<text x="143.3" y="115.7">CH4_TX0_N</text>
<text x="143.3" y="118.3">CH4_TX1_P</text>
<text x="226.5" y="114.8">+3V3</text>
<text x="226.5" y="119.8">+3V3</text>
<text x="268.3" y="117.3">CH4_CEC</text>
<text x="268.3" y="119.8">CH4_DDC_SCL</text>
<text x="326.1" y="118.6">CH4_DDC_SCL</text>
<text x="87" y="123.3">CH4_D17</text>
<text x="87" y="120.8">CH4_D18</text>
<text x="87" y="125.9">CH4_D16</text>
<text x="143.3" y="123.3">CH4_TX2_P</text>
<text x="143.3" y="120.8">CH4_TX1_N</text>
<text x="143.3" y="125.9">CH4_TX2_N</text>
<text x="227.7" y="122.4">+5V</text>
<text x="268.3" y="122.4">CH4_DDC_SDA</text>
<text x="268.3" y="124.9">CH4_HPD_CONN</text>
<text x="326" y="121.1">CH4_DDC_SDA</text>
<text x="87" y="131">CH4_D14</text>
<text x="87" y="128.4">CH4_D15</text>
<text x="143.3" y="131">CH4_HPD</text>
<text x="268.3" y="127.5">CH4_5V_OUT</text>
<text x="324.3" y="128.7">CH4_HPD_CONN</text>
<text x="10.3" y="135.9">C</text>
<text x="87" y="136">CH4_D12</text>
<text x="87" y="133.5">CH4_D13</text>
<text x="143.3" y="133.5">CH4_INT</text>
<text x="143.3" y="136">CH4_CEC_A</text>
<text x="408.2" y="135.9">C</text>
<text x="87" y="141.1">CH4_D10</text>
<text x="87" y="138.6">CH4_D11</text>
<text x="88.3" y="143.7">CH4_D9</text>
<text x="143.3" y="138.6">CH4_CEC_CLK</text>
<text x="143.3" y="141.1">CH4_DDC_SCL_A</text>
<text x="143.3" y="143.7">CH4_DDC_SDA_A</text>
<text x="88.3" y="146.2">CH4_D8</text>
<text x="88.3" y="148.7">CH4_D7</text>
<text x="143.3" y="146.2">I2C_B_SCL</text>
<text x="143.3" y="148.7">I2C_B_SDA</text>
<text x="88.3" y="151.3">CH4_D6</text>
<text x="88.3" y="153.8">CH4_D5</text>
<text x="143.3" y="151.3">CH4_PD</text>
<text x="143.3" y="153.8">CH4_REXT</text>
<text x="88.3" y="156.4">CH4_D4</text>
<text x="88.3" y="158.9">CH4_D3</text>
<text x="88.3" y="161.4">CH4_D2</text>
<text x="88.3" y="164">CH4_D1</text>
<text x="88.3" y="166.5">CH4_D0</text>
<text x="110.8" y="175.2" transform="rotate(-90 110.8 175.2)">GND</text>
<text x="113.3" y="175.2" transform="rotate(-90 113.3 175.2)">GND</text>
<text x="115.9" y="175.2" transform="rotate(-90 115.9 175.2)">GND</text>
<text x="118.4" y="175.2" transform="rotate(-90 118.4 175.2)">GND</text>
<text x="121" y="175.2" transform="rotate(-90 121 175.2)">GND</text>
<text x="123.5" y="175.2" transform="rotate(-90 123.5 175.2)">GND</text>
<text x="126" y="175.2" transform="rotate(-90 126 175.2)">GND</text>
<text x="128.6" y="175.2" transform="rotate(-90 128.6 175.2)">GND</text>
<text x="131.1" y="175.2" transform="rotate(-90 131.1 175.2)">GND</text>
<text x="10.3" y="185.9">D</text>
<text x="408.2" y="185.9">D</text>
<text x="186.5" y="222">#PWR0170</text>
<text x="121" y="225.7" transform="rotate(-90 121 225.7)">CH4_1V8</text>
<text x="136" y="225.7" transform="rotate(-90 136 225.7)">CH4_1V8</text>
<text x="161" y="225.7" transform="rotate(-90 161 225.7)">CH4_REXT</text>
<text x="173" y="225.7" transform="rotate(-90 173 225.7)">CH4_PD</text>
<text x="197" y="225.7" transform="rotate(-90 197 225.7)">CH4_CEC_CLK</text>
<text x="62.5" y="230.9">TLV1117LV18DCYR</text>
<text x="10.3" y="235.9">E</text>
<text x="173" y="239.6" transform="rotate(-90 173 239.6)">+3V3</text>
<text x="408.3" y="235.9">E</text>
<text x="81" y="245.7" transform="rotate(-90 81 245.7)">CH4_1V8</text>
<text x="93" y="245.7" transform="rotate(-90 93 245.7)">CH4_1V8</text>
<text x="121" y="244" transform="rotate(-90 121 244)">CH4_AVDD</text>
<text x="136" y="244.2" transform="rotate(-90 136 244.2)">CH4_PVDD</text>
<text x="185" y="242.2" transform="rotate(-90 185 242.2)">CH4_INT</text>
<text x="41" y="270.7" transform="rotate(-90 41 270.7)">CH4_1V8</text>
<text x="53" y="270.7" transform="rotate(-90 53 270.7)">CH4_1V8</text>
<text x="65" y="270.7" transform="rotate(-90 65 270.7)">CH4_1V8</text>
<text x="77" y="270.7" transform="rotate(-90 77 270.7)">CH4_1V8</text>
<text x="89" y="270.7" transform="rotate(-90 89 270.7)">CH4_1V8</text>
<text x="137" y="270.7" transform="rotate(-90 137 270.7)">CH4_AVDD</text>
<text x="161" y="270.7" transform="rotate(-90 161 270.7)">CH4_PVDD</text>
<text x="10.3" y="285.9">F</text>
<text x="35" y="286.9">1</text>
<text x="85" y="286.9">2</text>
<text x="135" y="286.9">3</text>
<text x="185" y="286.9">4</text>
<text x="235" y="286.9">5</text>
<text x="285" y="286.9">6</text>
<text x="335" y="286.9">7</text>
<text x="385" y="286.9">8</text>
<text x="408.3" y="285.9">F</text>
</g>
<g font-size="1.8" fill="#a90000">
<text x="340.4" y="89.4">1</text>
<text x="349.7" y="84.6" transform="rotate(-90 349.7 84.6)">18</text>
<text x="97.1" y="94.2">53</text>
<text x="108.3" y="91.3" transform="rotate(-90 108.3 91.3)">1</text>
<text x="110.9" y="91.9" transform="rotate(-90 110.9 91.9)">11</text>
<text x="113.4" y="91.9" transform="rotate(-90 113.4 91.9)">31</text>
<text x="115.9" y="91.9" transform="rotate(-90 115.9 91.9)">51</text>
<text x="118.5" y="91.9" transform="rotate(-90 118.5 91.9)">15</text>
<text x="121" y="91.9" transform="rotate(-90 121 91.9)">19</text>
<text x="123.6" y="91.9" transform="rotate(-90 123.6 91.9)">25</text>
<text x="126.1" y="91.9" transform="rotate(-90 126.1 91.9)">12</text>
<text x="128.6" y="91.9" transform="rotate(-90 128.6 91.9)">13</text>
<text x="131.2" y="91.9" transform="rotate(-90 131.2 91.9)">29</text>
<text x="265.2" y="95.8">22</text>
<text x="265.2" y="93.2">23</text>
<text x="340.4" y="92">3</text>
<text x="340.4" y="94.5">4</text>
<text x="97.1" y="96.7">63</text>
<text x="97.1" y="99.3">64</text>
<text x="97.7" y="101.8">2</text>
<text x="232.8" y="98.3">1</text>
<text x="232.8" y="100.9">2</text>
<text x="265.2" y="100.9">20</text>
<text x="265.2" y="98.3">21</text>
<text x="340.4" y="97">6</text>
<text x="340.4" y="99.6">7</text>
<text x="97.1" y="106.9">37</text>
<text x="140.3" y="106.9">18</text>
<text x="232.8" y="103.4">3</text>
<text x="232.8" y="105.9">4</text>
<text x="265.2" y="105.9">17</text>
<text x="265.2" y="103.4">18</text>
<text x="339.8" y="104.7">10</text>
<text x="339.8" y="107.2">12</text>
<text x="340.4" y="102.1">9</text>
<text x="97.1" y="109.4">38</text>
<text x="97.1" y="112">39</text>
<text x="140.3" y="109.4">17</text>
<text x="140.3" y="112">21</text>
<text x="232.2" y="113.6">12</text>
<text x="232.8" y="111">5</text>
<text x="265.2" y="111">15</text>
<text x="265.2" y="108.5">16</text>
<text x="339.8" y="112.3">13</text>
<text x="97.1" y="114.5">40</text>
<text x="97.1" y="117">41</text>
<text x="97.1" y="119.6">42</text>
<text x="140.3" y="114.5">20</text>
<text x="140.3" y="119.6">23</text>
<text x="140.3" y="117">24</text>
<text x="232.2" y="118.6">24</text>
<text x="265.8" y="116.1">7</text>
<text x="265.8" y="118.6">8</text>
<text x="339.8" y="117.4">15</text>
<text x="339.8" y="119.9">16</text>
<text x="97.1" y="122.1">43</text>
<text x="97.1" y="124.7">44</text>
<text x="140.3" y="124.7">26</text>
<text x="140.3" y="122.1">27</text>
<text x="232.2" y="121.2">11</text>
<text x="265.2" y="123.7">10</text>
<text x="265.8" y="121.2">9</text>
<text x="339.8" y="125">14</text>
<text x="97.1" y="127.2">45</text>
<text x="97.1" y="129.7">46</text>
<text x="140.3" y="129.7">16</text>
<text x="247.2" y="131" transform="rotate(-90 247.2 131)">6</text>
<text x="249.7" y="131.6" transform="rotate(-90 249.7 131.6)">14</text>
<text x="252.3" y="131.6" transform="rotate(-90 252.3 131.6)">19</text>
<text x="265.2" y="126.3">13</text>
<text x="339.8" y="127.5">19</text>
<text x="97.1" y="132.3">47</text>
<text x="97.1" y="134.8">48</text>
<text x="97.1" y="137.4">49</text>
<text x="140.3" y="132.3">28</text>
<text x="140.3" y="134.8">30</text>
<text x="140.3" y="137.4">32</text>
<text x="344.7" y="137.4" transform="rotate(-90 344.7 137.4)">2</text>
<text x="347.2" y="137.4" transform="rotate(-90 347.2 137.4)">5</text>
<text x="97.1" y="139.9">50</text>
<text x="97.1" y="142.4">52</text>
<text x="140.3" y="139.9">33</text>
<text x="140.3" y="142.4">34</text>
<text x="97.1" y="145">54</text>
<text x="97.1" y="147.5">55</text>
<text x="140.3" y="145">35</text>
<text x="140.3" y="147.5">36</text>
<text x="97.1" y="150.1">56</text>
<text x="97.1" y="152.6">57</text>
<text x="97.1" y="155.1">58</text>
<text x="140.3" y="152.6">14</text>
<text x="140.3" y="150.1">22</text>
<text x="97.1" y="157.7">59</text>
<text x="97.1" y="160.2">60</text>
<text x="97.1" y="162.8">61</text>
<text x="97.1" y="165.3">62</text>
<text x="109.6" y="170.7" transform="rotate(-90 109.6 170.7)">65</text>
<text x="112.1" y="170.1" transform="rotate(-90 112.1 170.1)">3</text>
<text x="114.7" y="170.1" transform="rotate(-90 114.7 170.1)">4</text>
<text x="117.2" y="170.1" transform="rotate(-90 117.2 170.1)">5</text>
<text x="119.7" y="170.1" transform="rotate(-90 119.7 170.1)">6</text>
<text x="122.3" y="170.1" transform="rotate(-90 122.3 170.1)">7</text>
<text x="124.8" y="170.1" transform="rotate(-90 124.8 170.1)">8</text>
<text x="127.4" y="170.1" transform="rotate(-90 127.4 170.1)">9</text>
<text x="129.9" y="170.7" transform="rotate(-90 129.9 170.7)">10</text>
<text x="52.9" y="229.7">3</text>
<text x="65.6" y="229.7">2</text>
<text x="59.7" y="237.1" transform="rotate(-90 59.7 237.1)">1</text>
</g>
<g font-size="1.8" fill="#006464">
<text x="350.9" y="89.2" transform="rotate(-90 350.9 89.2)">+5V</text>
<text x="100.7" y="95.3">CLK</text>
<text x="260" y="94.4">D2+</text>
<text x="342.9" y="90.5">D2+</text>
<text x="342.9" y="93.1">D2-</text>
<text x="342.9" y="95.6">D1+</text>
<text x="100.7" y="97.8">DE</text>
<text x="100.7" y="100.4">HSYNC</text>
<text x="109.4" y="98" transform="rotate(-90 109.4 98)">DVDD</text>
<text x="112" y="98" transform="rotate(-90 112 98)">DVDD</text>
<text x="114.5" y="98" transform="rotate(-90 114.5 98)">DVDD</text>
<text x="117.1" y="98" transform="rotate(-90 117.1 98)">DVDD</text>
<text x="119.6" y="97.8" transform="rotate(-90 119.6 97.8)">AVDD</text>
<text x="122.1" y="97.8" transform="rotate(-90 122.1 97.8)">AVDD</text>
<text x="124.7" y="97.8" transform="rotate(-90 124.7 97.8)">AVDD</text>
<text x="127.2" y="98" transform="rotate(-90 127.2 98)">PVDD</text>
<text x="129.8" y="99.3" transform="rotate(-90 129.8 99.3)">BGVDD</text>
<text x="132.3" y="101.3" transform="rotate(-90 132.3 101.3)">DVDD_3V</text>
<text x="235.8" y="99.4">CEC_A</text>
<text x="235.8" y="102">SCL_A</text>
<text x="260" y="102">D1-</text>
<text x="260" y="99.4">D1+</text>
<text x="260" y="96.9">D2-</text>
<text x="342.9" y="98.2">D1-</text>
<text x="342.9" y="100.7">D0+</text>
<text x="100.7" y="102.9">VSYNC</text>
<text x="235.8" y="104.5">SDA_A</text>
<text x="235.8" y="107.1">HPD_A</text>
<text x="260" y="107.1">D0-</text>
<text x="260" y="104.5">D0+</text>
<text x="342.9" y="105.8">CK+</text>
<text x="342.9" y="103.2">D0-</text>
<text x="100.7" y="108">D23</text>
<text x="100.7" y="110.5">D22</text>
<text x="100.7" y="113.1">D21</text>
<text x="134.1" y="110.5">TXC-</text>
<text x="134.1" y="108">TXC+</text>
<text x="134.1" y="113.1">TX0+</text>
<text x="235.8" y="112.1">LS_OE</text>
<text x="252.5" y="108.3">U42</text>
<text x="252.5" y="110.9">TPD12S016PWR</text>
<text x="258.9" y="112.1">CLK-</text>
<text x="258.9" y="109.6">CLK+</text>
<text x="342.9" y="108.3">CK-</text>
<text x="342.9" y="113.4">CEC</text>
<text x="352.5" y="108.3">J4</text>
<text x="352.5" y="110.9">HDMI_A</text>
<text x="100.7" y="115.6">D20</text>
<text x="100.7" y="118.2">D19</text>
<text x="134.1" y="115.6">TX0-</text>
<text x="134.1" y="118.2">TX1+</text>
<text x="235.8" y="114.7">CT_HPD</text>
<text x="235.8" y="119.8">VCCA</text>
<text x="258.1" y="117.2">CEC_B</text>
<text x="258.3" y="119.8">SCL_B</text>
<text x="342.9" y="118.5">SCL</text>
<text x="100.7" y="120.7">D18</text>
<text x="100.7" y="123.2">D17</text>
<text x="100.7" y="125.8">D16</text>
<text x="134.1" y="120.7">TX1-</text>
<text x="134.1" y="125.8">TX2-</text>
<text x="134.1" y="123.2">TX2+</text>
<text x="235.8" y="122.3">VCC5V</text>
<text x="257.9" y="124.8">HPD_B</text>
<text x="258.2" y="122.3">SDA_B</text>
<text x="342.9" y="121">SDA</text>
<text x="100.7" y="128.3">D15</text>
<text x="100.7" y="130.9">D14</text>
<text x="122.5" y="128.3">U41</text>
<text x="122.5" y="130.9">ADV7513BSWZHPD</text>
<text x="248.3" y="128" transform="rotate(-90 248.3 128)">GND</text>
<text x="250.9" y="128" transform="rotate(-90 250.9 128)">GND</text>
<text x="253.4" y="128" transform="rotate(-90 253.4 128)">GND</text>
<text x="257.1" y="127.4">5V_OUT</text>
<text x="342.9" y="126.1">UTILITY</text>
<text x="342.9" y="128.6">HPD</text>
<text x="100.7" y="133.4">D13</text>
<text x="100.7" y="135.9">D12</text>
<text x="135.4" y="135.9">CEC</text>
<text x="136.2" y="133.4">INT</text>
<text x="250" y="135">GND GND</text>
<text x="250" y="132.5">#PWR0154</text>
<text x="252.5" y="135">GND</text>
<text x="252.5" y="132.5">#PWR0155</text>
<text x="255.1" y="132.5">#PWR0156</text>
<text x="345.8" y="134.9" transform="rotate(-90 345.8 134.9)">D2S</text>
<text x="348.3" y="134.9" transform="rotate(-90 348.3 134.9)">D1S</text>
<text x="349.7" y="137.4" transform="rotate(-90 349.7 137.4)">8</text>
<text x="350.9" y="134.9" transform="rotate(-90 350.9 134.9)">D0S</text>
<text x="352.3" y="138" transform="rotate(-90 352.3 138)">11</text>
<text x="353.4" y="134.9" transform="rotate(-90 353.4 134.9)">CKS</text>
<text x="354.8" y="138" transform="rotate(-90 354.8 138)">17</text>
<text x="355.9" y="134.9" transform="rotate(-90 355.9 134.9)">GND</text>
<text x="358.5" y="134.9" transform="rotate(-90 358.5 134.9)">SH</text>
<text x="100.7" y="138.5">D11</text>
<text x="100.7" y="141">D10</text>
<text x="100.7" y="143.6">D9</text>
<text x="130.9" y="138.5">CEC_CLK</text>
<text x="131.7" y="143.6">DDCSDA</text>
<text x="131.8" y="141">DDCSCL</text>
<text x="347.5" y="138.8">#PWR0157</text>
<text x="347.5" y="141.3">GND GND GND</text>
<text x="350" y="138.8">#PWR0158 #PWR0162</text>
<text x="350" y="141.3">GND GND GND</text>
<text x="352.5" y="138.8">#PWR0159</text>
<text x="357.4" y="138" transform="rotate(-90 357.4 138)">SH</text>
<text x="357.6" y="138.8">#PWR0161</text>
<text x="100.7" y="146.1">D8</text>
<text x="100.7" y="148.6">D7</text>
<text x="135.5" y="148.6">SDA</text>
<text x="135.6" y="146.1">SCL</text>
<text x="100.7" y="151.2">D6</text>
<text x="100.7" y="153.7">D5</text>
<text x="133.5" y="153.7">R_EXT</text>
<text x="136.6" y="151.2">PD</text>
<text x="100.7" y="156.3">D4</text>
<text x="100.7" y="158.8">D3</text>
<text x="100.7" y="161.3">D2</text>
<text x="100.7" y="163.9">D1</text>
<text x="100.7" y="166.4">D0</text>
<text x="110.7" y="167.1" transform="rotate(-90 110.7 167.1)">EPAD</text>
<text x="113.2" y="167.1" transform="rotate(-90 113.2 167.1)">SPDIF</text>
<text x="115.8" y="167.1" transform="rotate(-90 115.8 167.1)">MCLK</text>
<text x="118.3" y="167.1" transform="rotate(-90 118.3 167.1)">I2S0</text>
<text x="120.9" y="167.1" transform="rotate(-90 120.9 167.1)">I2S1</text>
<text x="123.4" y="167.1" transform="rotate(-90 123.4 167.1)">I2S2</text>
<text x="125.9" y="167.1" transform="rotate(-90 125.9 167.1)">I2S3</text>
<text x="128.5" y="167.1" transform="rotate(-90 128.5 167.1)">SCLK</text>
<text x="131" y="167.1" transform="rotate(-90 131 167.1)">LRCLK</text>
<text x="49.8" y="225.8">#PWR0163</text>
<text x="186.5" y="224.5">+3V3</text>
<text x="49.8" y="228.3">+3V3</text>
<text x="55.4" y="230.9">VI</text>
<text x="61.9" y="230.9">VO</text>
<text x="62.5" y="228.3">U43</text>
<text x="73.2" y="231">CH4_1V8</text>
<text x="122.5" y="230.9">120R@100MHz</text>
<text x="122.5" y="228.3">FB41</text>
<text x="137.5" y="230.9">120R@100MHz</text>
<text x="137.5" y="228.3">FB42</text>
<text x="162.5" y="228.3">R41</text>
<text x="162.5" y="230.9">887R</text>
<text x="168.6" y="230.9">1%</text>
<text x="174.5" y="228.3">R42</text>
<text x="174.5" y="230.9">10k</text>
<text x="186.5" y="228.3">R43</text>
<text x="186.5" y="230.9">10k</text>
<text x="198.5" y="228.3">R44</text>
<text x="198.5" y="230.9">0R</text>
<text x="60.9" y="234.6" transform="rotate(-90 60.9 234.6)">GND</text>
<text x="62.5" y="238.5">#PWR0164</text>
<text x="162.5" y="234.7">#PWR0169</text>
<text x="162.5" y="237.2">GND</text>
<text x="198.5" y="234.7">#PWR0171</text>
<text x="198.5" y="237.2">GND</text>
<text x="42.5" y="242">#PWR0165</text>
<text x="42.5" y="244.5">+3V3</text>
<text x="62.5" y="241">GND</text>
<text x="42.5" y="248.3">C401</text>
<text x="42.5" y="250.9">10uF</text>
<text x="82.5" y="248.3">C402</text>
<text x="82.5" y="250.9">22uF</text>
<text x="94.5" y="248.3">C403</text>
<text x="94.5" y="250.9">0.1uF</text>
<text x="42.5" y="254.7">#PWR0166</text>
<text x="42.5" y="257.2">GND</text>
<text x="82.5" y="254.7">#PWR0167</text>
<text x="82.5" y="257.2">GND</text>
<text x="94.5" y="257.2">GND</text>
<text x="94.5" y="254.7">#PWR0168</text>
<text x="186.5" y="267">#PWR0184</text>
<text x="186.5" y="269.5">+3V3</text>
<text x="198.5" y="267">#PWR0186</text>
<text x="198.5" y="269.5">+3V3</text>
<text x="210.5" y="267">#PWR0188</text>
<text x="210.5" y="269.5">+3V3</text>
<text x="222.5" y="269.5">+5V</text>
<text x="222.5" y="267">#PWR0190</text>
<text x="42.5" y="273.3">C404</text>
<text x="42.5" y="275.9">0.1uF</text>
<text x="54.5" y="273.3">C405</text>
<text x="54.5" y="275.9">0.1uF</text>
<text x="66.5" y="273.3">C406</text>
<text x="66.5" y="275.9">0.1uF</text>
<text x="78.5" y="273.3">C407</text>
<text x="78.5" y="275.9">0.1uF</text>
<text x="90.5" y="273.3">C408</text>
<text x="90.5" y="275.9">10uF</text>
<text x="102.5" y="273.3">C409</text>
<text x="102.5" y="275.9">0.1uF</text>
<text x="114.5" y="273.3">C410</text>
<text x="114.5" y="275.9">0.1uF</text>
<text x="126.5" y="273.3">C411</text>
<text x="126.5" y="275.9">0.1uF</text>
<text x="138.5" y="273.3">C412</text>
<text x="138.5" y="275.9">10uF</text>
<text x="150.5" y="273.3">C413</text>
<text x="150.5" y="275.9">0.1uF</text>
<text x="162.5" y="273.3">C414</text>
<text x="162.5" y="275.9">0.1uF</text>
<text x="174.5" y="273.3">C415</text>
<text x="174.5" y="275.9">1uF</text>
<text x="186.5" y="273.3">C416</text>
<text x="186.5" y="275.9">0.1uF</text>
<text x="198.5" y="273.3">C417</text>
<text x="198.5" y="275.9">0.1uF</text>
<text x="210.5" y="273.3">C418</text>
<text x="210.5" y="275.9">1uF</text>
<text x="222.5" y="273.3">C419</text>
<text x="222.5" y="275.9">0.1uF</text>
<text x="233" y="270.7" transform="rotate(-90 233 270.7)">CH4_5V_OUT</text>
<text x="234.5" y="273.3">C420</text>
<text x="234.5" y="275.9">0.1uF</text>
<text x="42.5" y="279.7">#PWR0172</text>
<text x="54.5" y="279.7">#PWR0173</text>
<text x="66.5" y="279.7">#PWR0174</text>
<text x="78.5" y="279.7">#PWR0175</text>
<text x="90.5" y="279.7">#PWR0176</text>
<text x="102.5" y="279.7">#PWR0177</text>
<text x="114.5" y="279.7">#PWR0178</text>
<text x="126.5" y="279.7">#PWR0179</text>
<text x="138.5" y="279.7">#PWR0180</text>
<text x="150.5" y="279.7">#PWR0181</text>
<text x="162.5" y="279.7">#PWR0182</text>
<text x="174.5" y="279.7">#PWR0183</text>
<text x="186.5" y="279.7">#PWR0185</text>
<text x="198.5" y="279.7">#PWR0187</text>
<text x="210.5" y="279.7">#PWR0189</text>
<text x="222.5" y="279.7">#PWR0191</text>
<text x="234.5" y="279.7">#PWR0192</text>
<text x="42.5" y="282.2">GND</text>
<text x="54.5" y="282.2">GND</text>
<text x="66.5" y="282.2">GND</text>
<text x="78.5" y="282.2">GND</text>
<text x="90.5" y="282.2">GND</text>
<text x="102.5" y="282.2">GND</text>
<text x="114.5" y="282.2">GND</text>
<text x="126.5" y="282.2">GND</text>
<text x="138.5" y="282.2">GND</text>
<text x="150.5" y="282.2">GND</text>
<text x="162.5" y="282.2">GND</text>
<text x="174.5" y="282.2">GND</text>
<text x="186.5" y="282.2">GND</text>
<text x="198.5" y="282.2">GND</text>
<text x="210.5" y="282.2">GND</text>
<text x="222.5" y="282.2">GND</text>
<text x="234.5" y="282.2">GND</text>
</g>
<g font-size="1.8" fill="#0000c2">
<text x="101" y="270.7" transform="rotate(-90 101 270.7)">CH4_AVDD</text>
<text x="113" y="270.7" transform="rotate(-90 113 270.7)">CH4_AVDD</text>
<text x="125" y="270.7" transform="rotate(-90 125 270.7)">CH4_AVDD</text>
<text x="149" y="270.7" transform="rotate(-90 149 270.7)">CH4_PVDD</text>
<text x="173" y="270.7" transform="rotate(-90 173 270.7)">CH4_PVDD</text>
</g>
</svg>
